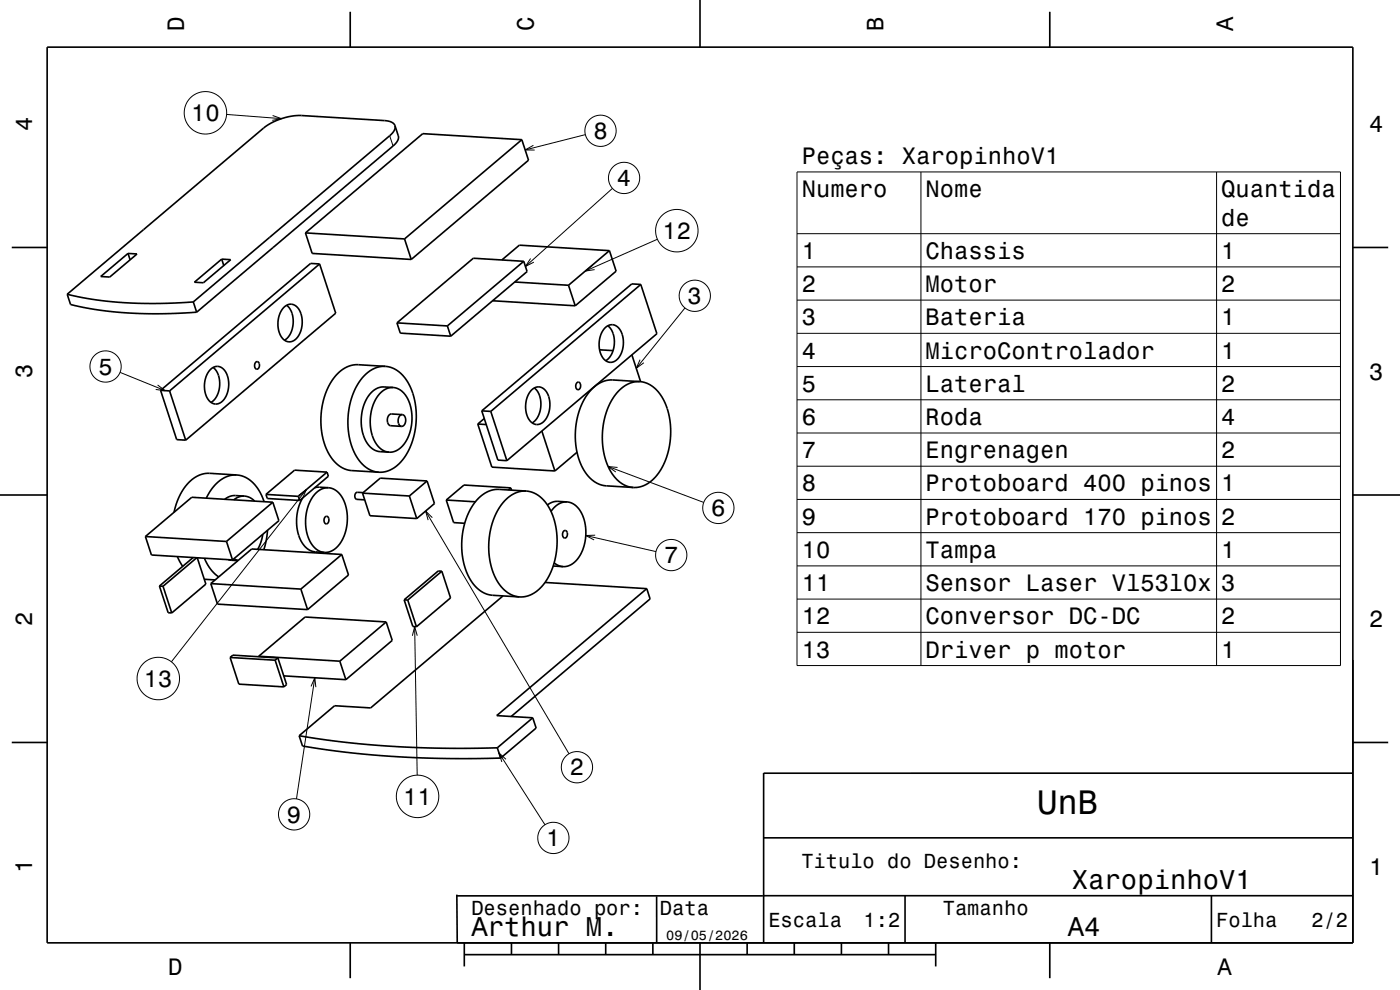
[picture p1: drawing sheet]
<svg xmlns="http://www.w3.org/2000/svg" width="297mm" height="210mm" viewBox="0 0 297 210" stroke-linecap="round" stroke-linejoin="round" font-family="sans-serif">
<g fill="none" stroke="#000" stroke-width=".35">
<path d="M10 10h277v190h-277zM74.3 2.5v7.5M148.5 0v10M222.7 2.5v7.5M83.8 26.7a2.33 2.33 0 0 0-2.2-1.1l-18.2-1.1-3 .5-3 1.1-1.5 1.1-41.6 35.2M83.8 26.7l.7 2.1a2.2 2.2 0 0 1-1.1 2.2l-41.7 35.2M83.8 26.7a2.2 2.2 0 0 1-1.1 2.1l-41.7 35.2M110.7 29.6l1.4 4.4-24.9 21M110.7 29.6l-21-1.3-24.9 21.1M110.7 29.6l-24.9 21.1M2.5 52.5h7.5M21.4 58.7l5.8-4.9 1.9 .1-5.8 4.9z"/>
<path d="M27.2 53.8l.4 1.3M41.2 59.9l5.8-4.9 1.9 .1-5.7 4.9zM47 55l.5 1.3M64.8 49.4l1.4 4.4 21 1.2M64.8 49.4l21 1.3M67.8 56l-1.9-.1-31.8 26.9M67.8 56l3.4 10.4-31.8 27M67.8 56l-31.8 26.9M85.8 50.7l1.4 4.3M109.2 59.8l11.4 .7M111.1 55.4l.7 2.2-16.2 13.7M111.1 55.4l-10.7-.6-16.2 13.7"/>
<path d="M111.1 55.4l-16.2 13.7M129.3 53.2l1.4 4.3-8.7 7.4M129.3 53.2l-8.7 7.3M129.3 53.2l-19.1-1.2-3.7 3.1M287 52.5h7.5M14.3 62.4l.7 2.2 6.6 1.2 4.3 .5 4.9 .2h5.3l5.6-.3M14.3 62.4l5.5 1.1 6.6 .7 7.3 .2 7.3-.4M41 64l.7 2.2M44.6 78.4a2.01 2.01 0 0 1 3.5 .9 5.2 5.2 0 0 1-1.4 6.2 2.12 2.12 0 0 1-3-1.6 5.6 5.6 0 0 1 .9-5.5zM45.2 77.9a5.1 5.1 0 0 1-.4 7.5M54.3 76.8a.55 .55 0 0 1 .7 .1 .55 .55 0 0 1 0 .7 .58 .58 0 0 1-.6 .7 .58 .58 0 0 1-.4-.9zM60.2 65.2a2.01 2.01 0 0 1 2.1-.6 2.01 2.01 0 0 1 1.4 1.5 5.2 5.2 0 0 1-1.4 6.2 2.12 2.12 0 0 1-3-1.6 5.6 5.6 0 0 1 .9-5.5z"/>
<path d="M60.8 64.8a5.1 5.1 0 0 1-.4 7.4M81.7 77.7a7.1 7.1 0 0 0-6.2 4.6l-.8 1.7-.6 2.4-.3 1.9v2.3l.3 1.9 .5 2.1 .7 1.6 .9 1.6a5.7 5.7 0 0 0 4.2 2.4M81.7 77.7a7.1 7.1 0 0 1 5.7 5.3l.6 2.1 .3 2v2.2l-.3 2.5-.5 1.8-.8 2-1.1 1.7-1.2 1.3a5.5 5.5 0 0 1-4 1.6M81.7 77.7l-5.7-.3a7.1 7.1 0 0 0-6.3 4.6l-.7 1.7-.6 2.3-.3 2v2.2l.2 2 .6 2 .6 1.6 1 1.6a5.7 5.7 0 0 0 4.1 2.4l5.8 .4M84.2 68.5l.7 2.2 10.7 .6M84.2 68.5l10.7 .6M94.9 69.1l.7 2.2M104.5 63.8l17.5 1.1M120.6 60.5l1.4 4.4M127.2 74.2l2.9 .2M128.4 69.5a2.01 2.01 0 0 1 3.4 1 5.2 5.2 0 0 1-1.4 6.1 2.12 2.12 0 0 1-3-1.6 5.6 5.6 0 0 1 1-5.5zM128.9 69.1a5.1 5.1 0 0 1-.4 7.4"/>
<path d="M134 75.3l1.9 5.7M135.9 60.3l-1.9-.1-31.8 27M135.9 60.3l3.5 10.5-31.9 26.9M135.9 60.3l-31.8 27M34.1 82.8l1.9 .1M34.1 82.8l3.4 10.5 1.9 .1M36 82.9l3.4 10.5M83.4 82.2a4.8 4.8 0 0 1 3.8 4.2 8.9 8.9 0 0 1-2.6 8.9l-.9 .5-1.1 .1M83.4 82.2a4.9 4.9 0 0 0-4.3 3.9 8.8 8.8 0 0 0 1.6 9.1l.9 .5 1 .2M83.4 82.2l-1.9-.1a4.9 4.9 0 0 0-4.3 3.9 8.9 8.9 0 0 0 1.5 8.9l.7 .5 .8 .3 2.4 .2M85.3 88l-2.3-.2a1.37 1.37 0 0 0-.8 1.2 1.37 1.37 0 0 0 .7 1.3l2.3 .1M85.3 88a1.37 1.37 0 0 1 .8 1.2 1.37 1.37 0 0 1-.9 1.2"/>
<path d="M85.3 88a1.37 1.37 0 0 0-.8 1.1 1.37 1.37 0 0 0 .7 1.3M101.4 89.9l2.9 9.2 13.4 .8M101.4 89.9l1.8 .2M102.2 87.2l1.9 .1M102.2 87.2l3.4 10.4 1.9 .1M102.7 88.8l-1.3 1.1M104.1 87.3l3.4 10.4M112.8 82.7a2.02 2.02 0 0 1 3.4 1 5.2 5.2 0 0 1-1.4 6.1 2.12 2.12 0 0 1-3-1.6 5.6 5.6 0 0 1 1-5.5zM113.4 82.3a5.1 5.1 0 0 1-.5 7.4M115 91.4l2.7 8.5M122.4 81.2a.56 .56 0 0 1 .7 0 .56 .56 0 0 1 .1 .7 .58 .58 0 0 1-.6 .8 .58 .58 0 0 1-.5-.9zM122.4 95.9l-4.7 4"/>
<path d="M135.7 80.9a7.1 7.1 0 0 0-6.3 4.6l-.9 2.2-.5 2.1-.2 2v2.3l.3 1.9 .5 2 .8 1.8 .9 1.3a5.7 5.7 0 0 0 4 2.3M135.7 80.9a7.1 7.1 0 0 1 5.7 5.3l.6 2.2 .2 1.9 .1 2.2-.3 2-.5 2.2-.8 1.9-1 1.7-1.2 1.4a5.7 5.7 0 0 1-4.2 1.7M135.7 80.9l-5.7-.3a7.1 7.1 0 0 0-6.3 4.6l-.9 2.1-.5 2.2-.2 2v2.2l.3 2.4 .6 1.8 .7 1.6 .9 1.3a5.7 5.7 0 0 0 4 2.3l5.7 .3M0 105h10M30.8 113.8l1.3 3.9 17.2 1.1M30.8 113.8l17.2 1.1M37.6 118.1l1.2 2M41 118.3l-7.2 6M41.7 118.3l-7.1 6.1M41.8 118.3l1.9 5.6-7.3 6.1M43.4 118.4l1.2 2.2 .9 1 .9 .8M48 114.9l1.3 3.9"/>
<path d="M48.4 118.7l2.1 .2M49.6 118.5l.9 .4M50.2 100.8a7.1 7.1 0 0 0-6.3 4.5l-.1 .4M50.2 100.8a7.1 7.1 0 0 1 5.7 5.2l.1 .4M50.2 100.8l-5.7-.4a7.1 7.1 0 0 0-6.3 4.6l-.7 1.7-.6 2M51.9 105.2l1.1 .4 1 .7M51.9 105.2l-1.2 .2-1.1 .6M51.9 105.2h-2.6l-.8 .2-.8 .5M55.8 113.3l-.5 1.8-.6 1.4M56.4 104.9l.3 .8 6.9 .5M56.4 104.9l6.9 .4M56.8 112.5l-.3 2.2-.5 1.9"/>
<path d="M57.9 106.5l1.3 4-9.9 8.3M57.9 106.5l-9.9 8.4M57.9 106.5l-17.2-1-9.9 8.3M63.3 105.3l.3 .9M64.2 105.6a9.3 9.3 0 0 0 .6 10.5l1.5 .9 2.5 .2M66.8 103.5l.8-.2 2.1 .2M69 109.6a.55 .55 0 0 1 .7 .1 .55 .55 0 0 1 .1 .7 .54 .54 0 0 1-.5 .7 .54 .54 0 0 1-.6-.6zM69.4 100.2l.3 .8-6.1 5.2M69.4 100.2l-6.9-.5-6.1 5.2M69.4 100.2l-6.1 5.1M69.7 103.5a4.8 4.8 0 0 1 3.7 4.2 8.9 8.9 0 0 1-2.5 8.9l-1.1 .5-1 .1M69.7 103.5a4.9 4.9 0 0 0-4.3 3.9 8.8 8.8 0 0 0 1.6 9l.9 .6 .9 .2"/>
<path d="M72.5 117.6l1.4 4.4-8.7 7.3M72.5 117.6l-8.7 7.4M72.5 117.6l-19.1-1.1-8.7 7.3M76.9 104.6l1.6 4.8 9.9 .6M76.9 104.6l9.9 .6M77 104.5l-1.2-.1a.82 .82 0 0 0-.5 .7 .82 .82 0 0 0 .4 .8l1.7 .1M86.8 105.2l1.6 4.8M90.6 102l-9.9-.6-3.8 3.2M90.6 102l-3.8 3.2M90.6 102l1.6 4.8-3.8 3.2M94.7 106.1l6.1 .3M94.7 106.1l1.5 4.8 2.4 .1"/>
<path d="M108.4 103.5l-.6 .4M108.4 103.5l.1 .5M108.4 103.5l-10-.6-3.7 3.2M111.6 104.2a7.1 7.1 0 0 0-6.3 4.6l-.8 1.9-.5 2.1-.3 2.2v2.3l.3 2.1 .5 1.8 .8 1.8 .9 1.4a5.6 5.6 0 0 0 4.1 2.2M111.6 104.2a7.1 7.1 0 0 1 5.7 5.3l.6 2.1 .3 2.2-.1 2.2-.2 2-.6 2.1-.7 1.7-1 1.7-1.2 1.4a5.7 5.7 0 0 1-4.1 1.7M111.6 104.2l-5.7-.4a7.1 7.1 0 0 0-6.3 4.6l-.8 1.9-.5 1.9-.3 2.2v2.3l.3 2.2 .5 2 .8 1.8 .9 1.3a5.6 5.6 0 0 0 4 2.3l5.8 .3M117.6 119.4l.8 .5 1 .3M119.6 112.6a.55 .55 0 0 1 .7 .1 .55 .55 0 0 1 .1 .7 .57 .57 0 0 1-.6 .7 .57 .57 0 0 1-.5-.8zM120.3 106.5l-2.6-.1-.8 .2-.8 .5M120.3 106.5a4.8 4.8 0 0 1 3.7 4.2 9 9 0 0 1-2.5 8.9l-1.1 .5-1 .1M120.3 106.5a3.9 3.9 0 0 0-3.4 2M287 105h10"/>
<path d="M33.8 124.3l.8 .1M33.8 124.3l1.9 5.7h.7M34.6 124.4l1.8 5.6M43.3 122.9l2.3 .1M44.7 123.8l1.4 4.4 19.1 1.1M44.7 123.8l19.1 1.2M48.8 139.5l.6-.5 9.5 .6M48.8 139.5l1.9 5.6 9.5 .6M48.8 139.5l9.6 .5M54.9 139.2v.1M54.9 139.2l17.2 1.1M58.9 139.6l1.9 5.6-.6 .5"/>
<path d="M58.9 139.6l-.5 .4M63.8 125l1.4 4.3M81.9 131.9l-17.2-1-9.8 8.3M81.9 131.9l1.3 3.9-9.8 8.4M81.9 131.9l-9.8 8.4M85.7 127.2l1.9 5.7h.7M85.7 127.2l.8 .1M86.5 127.3l1.8 5.6M93.7 121.2l1.9 5.6-7.3 6.1M93.7 121.2l-.7-.1-7.3 6.1M93.7 121.2l-7.2 6.1M106.7 126.4l-28.1 23.8-7.6-.5-7.5 6.4"/>
<path d="M115.6 123.6l21.6 1.3M117.4 120.1l2 .1M137.2 124.9l.7 2.1-29.5 25M137.2 124.9l-31.8 26.9 7.6 .5M2.5 157.5h7.5M58.4 140l1.8 5.7M60.2 143.4l13.2 .8M63.5 156.1l.7 2.1 10.1 1.5 7.4 .6 8.1 .5 7.8 .1 8.6-.1M63.5 156.1l9.4 1.3 10.3 .9 11 .4 11.3-.1M72.1 140.3l1.3 3.9M105.5 158.6l.7 2.2M113 152.3l.7 2.1-7.5 6.4"/>
<path d="M113 152.3l-7.5 6.3M287 157.5h7.5M161.9 177.7h125M162 164v36M287 164h-125M96.8 190h65M96.9 189.8l.1 10.2M139.3 190.1v9.8M162 190h125M192 190v10M257 190v10M74.3 200v7.5"/>
<path d="M98.5 202.5h100M98.5 200v5M108.5 200v2.5M118.5 200v2.5M128.5 200v2.5M138.5 200v2.5M148.5 200v10M158.5 200v2.5M168.5 200v2.5M178.5 200v2.5M188.5 200v2.5M198.5 200v5"/>
<path d="M222.7 200v7.5"/>
</g>
<g fill="none" stroke="#000" stroke-width=".21">
<path d="M48.1 24.3l11.6 .9M57.8 24.5l1.9 .7-1.9 .3M82.7 28.8l.7 2.2M113.2 30.8l-1.8 1h2M124.2 28.6l-12.8 3.2M129.9 40l-18.4 16.5M169.1 36.5h115.3v104.7h-115.3zM195.4 36.5v104.7M258.1 36.5v104.7M112.6 54.8l-1.1 1.7 1.7-.9M125.7 56.2l-1.5 1.3 1.9-.3M139.5 50.8l-15.3 6.7"/>
<path d="M169.1 49.6h115.3M169.1 56.6h115.3M25.5 79l9.5 3.9M135.8 76.3l-.8 1.8 1.6-1.2M145.3 65.3l-10.3 12.8M169.1 63.7h115.3M169.1 70.7h115.3M169.1 77.8h115.3M33.4 81.7l1.6 1.2-2-.3M129 99l20.3 7.6M131 99.2l-2-.2 1.6 1.1M169.1 84.8h115.3"/>
<path d="M169.1 91.8h115.3M169.1 98.9h115.3M63.4 105.1l1.6-1.2-.8 1.8M65 103.9l-28.6 36.5M90.3 108.4l30.4 51.5M91.7 109.8l-1.4-1.4 .5 1.9M124.3 113.6l14.9 3.4M126.3 113.5l-2 .1 1.7 .9M169.1 105.9h115.3M169.1 113h115.3M88 132.9l.5 31.5M88.5 134.8l-.5-1.9-.5 2"/>
<path d="M169.1 120h115.3M169.1 127.1h115.3M169.1 134.1h115.3M66 145.6l.8-1.8 .2 2M66.8 143.8l-3.9 25.7M105.9 159.7l9.7 15.2M107.3 161.1l-1.4-1.4 .6 1.9"/>
<circle cx="43.6" cy="23.9" r="4.5"/>
<circle cx="127.4" cy="27.7" r="3.3"/>
<circle cx="132.4" cy="37.7" r="3.3"/>
<circle cx="143.6" cy="48.9" r="4.5"/>
<circle cx="22.4" cy="77.7" r="3.3"/>
<circle cx="147.4" cy="62.7" r="3.3"/>
<circle cx="142.4" cy="117.7" r="3.3"/>
<circle cx="152.4" cy="107.7" r="3.3"/>
<circle cx="33.6" cy="143.9" r="4.5"/>
<circle cx="62.4" cy="172.7" r="3.3"/>
<circle cx="88.6" cy="168.9" r="4.5"/>
<circle cx="117.4" cy="177.7" r="3.3"/>
<circle cx="122.4" cy="162.7" r="3.3"/>
</g>
<text font-size="7.2" x="220" y="172.6">UnB</text>
<g font-size="5.8">
<text x="227.4" y="188.6">XaropinhoV1</text>
<text x="100" y="198.6">Arthur M.</text>
<text x="226.5" y="198.6">A4</text>
</g>
<g font-size="5">
<text x="39" y="6.5" transform="rotate(-90 39 6.5)">D</text>
<text x="113.2" y="6.5" transform="rotate(-90 113.2 6.5)">C</text>
<text x="187.4" y="6.5" transform="rotate(-90 187.4 6.5)">B</text>
<text x="261.6" y="6.5" transform="rotate(-90 261.6 6.5)">A</text>
<text x="6.8" y="27.8" transform="rotate(-90 6.8 27.8)">4</text>
<text x="40.5" y="25.7">10</text>
<text x="125.9" y="29.5">8</text>
<text x="290.5" y="28.1">4</text>
<text x="170.1" y="34.8">Peças: XaropinhoV1</text>
<text x="130.9" y="39.5">4</text>
<text x="170.1" y="41.8">Numero</text>
<text x="196.4" y="41.8">Nome</text>
<text x="259.1" y="41.8">Quantida</text>
<text x="259.1" y="47.9">de</text>
<text x="140.5" y="50.7">12</text>
<text x="170.1" y="54.9">1</text>
<text x="196.4" y="54.9">Chassis</text>
<text x="259.1" y="54.9">1</text>
<text x="145.9" y="64.5">3</text>
<text x="170.1" y="62">2</text>
<text x="196.4" y="62">Motor</text>
<text x="259.1" y="62">2</text>
<text x="170.1" y="69">3</text>
<text x="196.4" y="69">Bateria</text>
<text x="259.1" y="69">1</text>
<text x="170.1" y="76.1">4</text>
<text x="196.4" y="76.1">MicroControlador</text>
<text x="259.1" y="76.1">1</text>
<text x="6.8" y="80.3" transform="rotate(-90 6.8 80.3)">3</text>
<text x="20.9" y="79.5">5</text>
<text x="170.1" y="83.1">5</text>
<text x="196.4" y="83.1">Lateral</text>
<text x="259.1" y="83.1">2</text>
<text x="290.5" y="80.6">3</text>
<text x="170.1" y="90.2">6</text>
<text x="196.4" y="90.2">Roda</text>
<text x="259.1" y="90.2">4</text>
<text x="170.1" y="97.2">7</text>
<text x="196.4" y="97.2">Engrenagen</text>
<text x="259.1" y="97.2">2</text>
<text x="170.1" y="104.3">8</text>
<text x="196.4" y="104.3">Protoboard 400 pinos</text>
<text x="259.1" y="104.3">1</text>
<text x="150.9" y="109.5">6</text>
<text x="170.1" y="111.3">9</text>
<text x="196.4" y="111.3">Protoboard 170 pinos</text>
<text x="259.1" y="111.3">2</text>
<text x="140.9" y="119.5">7</text>
<text x="170.1" y="118.3">10</text>
<text x="196.4" y="118.3">Tampa</text>
<text x="259.1" y="118.3">1</text>
<text x="170.1" y="125.4">11</text>
<text x="196.4" y="125.4">Sensor Laser Vl53l0x</text>
<text x="259.1" y="125.4">3</text>
<text x="6.8" y="132.8" transform="rotate(-90 6.8 132.8)">2</text>
<text x="170.1" y="132.4">12</text>
<text x="196.4" y="132.4">Conversor DC-DC</text>
<text x="259.1" y="132.4">2</text>
<text x="290.5" y="133.1">2</text>
<text x="170.1" y="139.5">13</text>
<text x="196.4" y="139.5">Driver p motor</text>
<text x="259.1" y="139.5">1</text>
<text x="30.5" y="145.7">13</text>
<text x="120.9" y="164.5">2</text>
<text x="85.5" y="170.7">11</text>
<text x="60.9" y="174.5">9</text>
<text x="115.9" y="179.5">1</text>
<text x="6.8" y="185.3" transform="rotate(-90 6.8 185.3)">1</text>
<text x="290.5" y="185.6">1</text>
<text x="35.7" y="206.8">D</text>
<text x="258.3" y="206.8">A</text>
</g>
<g font-size="4.3">
<text x="170" y="184.2">Titulo do Desenho:</text>
<text x="100" y="194.2">Desenhado por:</text>
<text x="140" y="194.2">Data</text>
<text x="163" y="196.6">Escala</text>
<text x="183.2" y="196.6">1:2</text>
<text x="200" y="194.2">Tamanho</text>
<text x="258" y="196.6">Folha</text>
<text x="278.2" y="196.6">2/2</text>
</g>
<text font-size="2.9" x="141.3" y="199.3">09/05/2026</text>
</svg>
